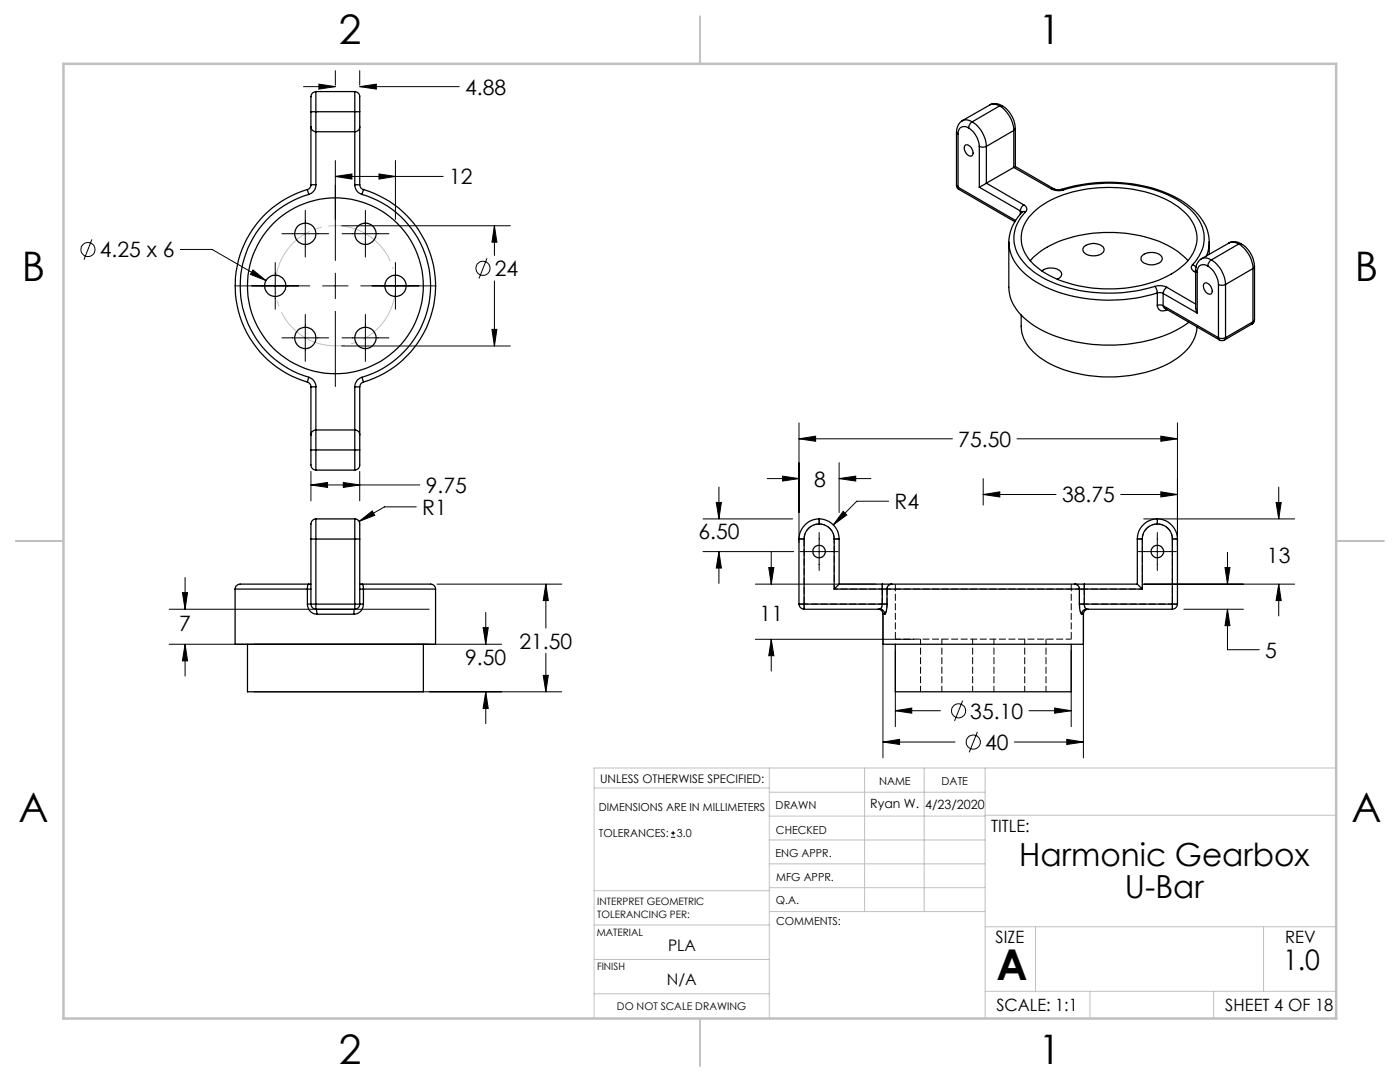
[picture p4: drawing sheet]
<svg xmlns="http://www.w3.org/2000/svg" width="279mm" height="216mm" viewBox="0 0 279 216" stroke-linecap="round" stroke-linejoin="round" font-family="sans-serif">
<g fill="none" stroke="#000" stroke-width=".2">
<path d="M60.6 17.3h6.3M63.6 16.8l3.3 .5-3.3 .5zM66.9 14.1v2.9M71.8 17.3l3.3-.5v1zM71.8 14.1v2.9M71.8 17.3h19.9M66.9 35.2l3.3-.5v1zM66.9 32v20M66.9 35.2h21.5M75.6 34.7l3.3 .5-3.3 .5zM78.9 32v11.8M18.3 47.8l-1.5 4"/>
<path d="M36 49.8h6.3l10.8 6.2M46.8 57h15M50.5 53.9l2.6 2.1-3.1-1.2zM54.9 52.4v9.3M56.3 46.6h9.3M60.9 42v9.3M64.4 57h5.1M66.9 54.5v5.1M68.2 45h33.6M68.3 46.6h9.3M72 57h15M72.9 42v9.3"/>
<path d="M78.9 52.4v9.3M97.2 51.5l-1.6 4.1M98.7 45l.5 3.3h-1zM98.7 45v6M98.7 56.1v12.9M56.3 67.4h9.3M60.9 62.8v9.3M66.9 62.1v15M68.2 69h33.6M68.3 67.4h9.3M72.9 62.8v9.3M98.2 65.7h1l-.5 3.3z"/>
<path d="M62.1 96.8l3.3-.5v1zM62.1 94.1v5.8M62.1 96.8h21.7M68.5 96.3l3.3 .5-3.3 .5zM71.8 94.1v5.8M143.5 97.2v6.3M153.1 95.5h6.4M156.2 95l3.3 .5-3.3 .5zM159.5 87.6l3.3-.6v1.1zM159.5 84.4v23.9M159.5 87.6h30.6M167.5 95.5l3.3-.5v1z"/>
<path d="M167.5 92.3v10M167.5 95.5h6.3M196.2 98.7l3.3-.6v1.1zM196.2 95.5v5.3M196.2 98.7h14.5M203 87.6h32M223.7 98.7h11.3M231.7 87l3.3 .6-3.3 .5zM231.7 98.1l3.3 .6-3.3 .5zM235 84.4v24.4M255.2 97.2v6.3M36.4 118.3h1l-.5 3.3z"/>
<path d="M36.9 115.2v6.4M71.7 104l2.6-2 .5 .8zM83.1 101.1h-6.4l-5 2.9M87.2 116.6h24.9M108.9 116.6l.5 3.2h-1zM108.9 116.6v8.7M140.3 110.1h18.1M140.3 103.5h17.9M142.9 100.3h1.1l-.5 3.2zM143.5 110.1l.5 3.2h-1.1zM143.5 110.1v6.3M150.7 116.6h24.1"/>
<path d="M153.4 113.2h1l-.5 3.4zM153.9 110.2v6.4M159.7 110.1h7.6M163.5 106.3v7.5M168.3 102l.7 .8-2.7 1.9zM177.3 100h-6.3l-4.7 4.7M227.2 110.1h7.6M228.2 116.6h30.2M228.2 103.5h30.2M231 106.3v7.5M244.5 113.2h1l-.5 3.4zM245 110.2v6.4"/>
<path d="M254.7 100.3h1l-.5 3.2zM255.2 116.6l.5 3.2h-1zM255.2 116.6v6.3M33.8 121.6h51.9M33.8 128.6h66.3M36.9 128.6l.5 3.3h-1zM36.9 128.6v6.3M50.7 138h61.4M96.4 125.2h1l-.5 3.4zM96.9 138l.5 3.4h-1zM96.9 122.2v6.4M96.9 138v6.4"/>
<path d="M108.4 134.8h1l-.5 3.2zM108.9 130.4v7.6M150.7 127.6h31.7M153.9 127.6l.5 3.2h-1zM153.9 127.6v6.3M176.2 122.8v28.4M178.7 129.8v15.2M192.1 139.8l-1.6 4.1M213.8 129.8v15.2M216.2 122.8v28.4M236.3 121.6h11.8M245 121.6l.5 3.2h-1z"/>
<path d="M245 121.6v8h6.3M176.2 148.1l3.3-.6v1.1zM176.2 148.1h14.4M178.7 141.8l3.3-.5v1zM178.7 141.8h9M195.1 146l-1.7 4.1M202.4 148.1h13.8M205.4 141.8h8.4M210.5 141.3l3.3 .5-3.3 .5zM212.9 147.5l3.3 .6-3.3 .5zM133.9 167.1h.9M133.9 166.2h.9"/>
<path d="M134.3 165.8v.9"/>
<circle cx="17.6" cy="49.8" r="1.41"/>
<circle cx="96.4" cy="53.5" r="1.41"/>
<circle cx="191.3" cy="141.8" r="1.41"/>
<circle cx="194.2" cy="148.1" r="1.41"/>
</g>
<path d="M78.4 53.5a12 12 0 0 0-20-4.9 12 12 0 0 0 5.2 19.9 12 12 0 0 0 15.1-14l-.3-1" fill="none" stroke="#c0c0c0" stroke-width=".2" stroke-dasharray="15.2 1.3 1.3 1.3" stroke-dashoffset="-1.5" stroke-linecap="butt"/>
<g fill="none" stroke="#c0c0c0" stroke-width=".2">
<path d="M118.6 157.2h34.9M153.5 153.2v50M153.5 158.1h43.1M172.5 153.2v28.7M184.4 153.2v28.7M196.6 153.2v50M266.7 153.2h-148.1v50M118.6 177.7h35M153.5 167.6h43.1M153.5 162.8h43.1M153.5 172.4h43.1M153.5 177.1h43.1"/>
<path d="M196.6 162.7h70.1M118.6 198.3h34.9M118.6 191.5h34.9M118.6 184.6h35M153.6 181.9h43M196.6 197.8h70.1M196.6 184.9h70.1M206.7 184.9v12.9M217.5 197.8v5.4M242.2 197.8v5.4M252.2 184.9v12.9"/>
</g>
<path d="M139.7 3.2v9.5M3.1 107.9h9.6M266.7 107.9h9.5M139.7 203.2v9.6" fill="none" stroke="#c0c0c0" stroke-width=".25"/>
<path d="M12.7 12.7h254v190.5h-254z" fill="none" stroke="#c0c0c0" stroke-width=".5"/>
<path d="M36.4 118.3h1l-.5 3.3zM36.9 128.6l.5 3.3h-1zM96.4 125.2h1l-.5 3.4zM96.9 138l.5 3.4h-1zM71.7 104l3.1-1.2-.5-.8zM108.9 116.6l.5 3.2h-1zM108.4 134.8h1l-.5 3.2zM244.5 113.2h1l-.5 3.4zM245 121.6l.5 3.2h-1zM156.2 95l3.3 .5-3.3 .5zM167.5 95.5l3.3-.5v1zM159.5 87.6l3.3-.6v1.1zM231.7 87l3.3 .6-3.3 .5zM231.7 98.1l3.3 .6-3.3 .5zM196.2 98.7l3.3-.6v1.1zM255.2 116.6l.5 3.2h-1zM254.7 100.3h1l-.5 3.2zM143.5 110.1l.5 3.2h-1.1zM142.9 100.3h1.1l-.5 3.2zM168.3 102l-2 2.7 2.7-1.9zM212.9 147.5l3.3 .6-3.3 .5zM176.2 148.1l3.3-.6v1.1zM178.7 141.8l3.3-.5v1zM210.5 141.3l3.3 .5-3.3 .5zM153.4 113.2h1l-.5 3.4zM153.9 127.6l.5 3.2h-1zM63.6 16.8l3.3 .5-3.3 .5zM71.8 17.3l3.3-.5v1zM66.9 35.2l3.3-.5v1zM75.6 34.7l3.3 .5-3.3 .5zM98.2 65.7h1l-.5 3.3zM98.7 45l.5 3.3h-1zM50.5 53.9l-.5 .9 3.1 1.2zM62.1 96.8l3.3-.5v1zM68.5 96.3l3.3 .5-3.3 .5z" fill="#000"/>
<g fill="none" stroke="#000" stroke-width=".25">
<path d="M63 18.3v4M63 18.3a1.2 1.2 0 0 0-.9 1.6v2.4M63 18.3h7.8M70.8 18.3a1.2 1.2 0 0 1 1 1.6v2.4M70.8 18.3v4M61.3 37.8l.3 1M61.3 37.8a20 20 0 0 0-14.4 19.2 20 20 0 0 0 14.4 19.2M61.6 38.8a19 19 0 0 0-13.7 18.2 19 19 0 0 0 13.7 18.3M62.1 22.3h.9M62.1 25.3a.96 .96 0 0 0 .9 1M62.1 22.3v3M62.1 36.9h.9"/>
<path d="M62.1 36.9a1.03 1.03 0 0 1-.8 .9M62.1 25.3v11.6M63 22.3v4M63 36.9a2.03 2.03 0 0 1-1.4 1.9M63 26.3v10.6M63 22.3h7.8M63 26.3h7.8M70.8 22.3h1M70.8 22.3v4M70.8 36.9h1M70.8 36.9a2.01 2.01 0 0 0 1.4 1.9M70.8 26.3v10.6"/>
<path d="M71.8 22.3v3M71.8 25.3a.96 .96 0 0 1-1 1M71.8 36.9a1.01 1.01 0 0 0 .7 .9M71.8 25.3v11.6M72.2 38.8a19 19 0 0 1 13.7 18.2 19 19 0 0 1-13.7 18.3M72.5 37.8l-.3 1M72.5 37.8a20 20 0 0 1 14.4 19.2 20 20 0 0 1-14.4 19.2M72.5 37.8h.1M190.9 37l.1 .5 .4 .3M190.9 26.4l.3 .3M190.9 37l.3 .4M190.9 26.4v10.6"/>
<path d="M191.2 37.4l.2 .4M191.2 37.4l11.5 6.6M191.2 26.7v10.7M191.4 37.8l11.1 6.4M192 24.1a2.52 2.52 0 0 0-1.1 2.3M192.6 29a1.24 1.24 0 0 1 1.6 1.3 .62 .62 0 0 1-.3 .8 .62 .62 0 0 1-.8-.2 1.53 1.53 0 0 1-.5-1.9zM193.3 25.5a1.28 1.28 0 0 0-1.5-.1 1.28 1.28 0 0 0-.6 1.3M193.3 25.5a4.8 4.8 0 0 1 2.1 3.7M194 24.3a6.2 6.2 0 0 1 2.8 4.9M194 24.3a1.6 1.6 0 0 0-.7 1.2M195.4 29.2a1.5 1.5 0 0 0 1.4 0M195.4 29.2v8.2"/>
<path d="M195.4 37.4l8.2 4.7M196.8 36.5l-1.4 .9M196.8 36.5l7.5 4.4M196.8 29.2v7.3M197.5 21a2.36 2.36 0 0 1 2.5 .1M197.5 21l-5.5 3.1 .9-.2 1.1 .4M197.5 21l.9-.2 1.1 .3M199.5 21.1a6.2 6.2 0 0 1 2.8 4.9M199.5 21.1l-5.5 3.2M200 21.1a5.6 5.6 0 0 1 2.6 4.5M200 21.1h-.5M202.3 33.4l-5.5 3.1"/>
<path d="M202.3 33.4l7.5 4.3M202.3 26l-5.5 3.2M202.3 26v7.4M202.6 33.2l-.3 .2M202.6 25.6l-.3 .4M202.6 33.2l7.7 4.5M202.6 25.6v7.6M209.8 37.7a3.4 3.4 0 0 0 2.4 .2M210.3 37.7l.6 .2 1-.1M210.3 37.7h-.5M211.9 37.8a31.4 31.4 0 0 1 22.6 1.5 12.1 12.1 0 0 1 6.6 7.2 14.1 14.1 0 0 1 .2 4.3M211.9 37.8l.3 .1"/>
<path d="M212.2 37.9a29.9 29.9 0 0 1 22.6 1.9 10.6 10.6 0 0 1 5.3 6.2 7 7 0 0 1-2.1 6.8M201.3 48.3v9a9.2 9.2 0 0 0 4.4 7.2 28.6 28.6 0 0 0 17.9 4.3 26.5 26.5 0 0 0 13.7-4.5M203.6 42.1l.3 .3M203.6 42.1v.6M203.9 42.4a8 8 0 0 0-1.7 9.4 15.6 15.6 0 0 0 9 6.5 32.8 32.8 0 0 0 19.8 .2M203.9 42.4h.1M204.3 40.9a.84 .84 0 0 1 .4 1.4M204.3 40.9a1.62 1.62 0 0 0-.7 1.2M204.7 42.3a7.1 7.1 0 0 0-.1 10.4 20.5 20.5 0 0 0 11.9 5.4 31.7 31.7 0 0 0 14-1M204.7 42.3l-.4-.1-.4 .2M205.6 52a17.8 17.8 0 0 1 10.5-5.2 27.2 27.2 0 0 1 17.7 2.6l1.4 .9 1.9 1.7M206.3 42.3a21.5 21.5 0 0 1 14-4.9 24.3 24.3 0 0 1 14.9 3.9 7.6 7.6 0 0 1 3.6 7.5 9.9 9.9 0 0 1-5.8 6.3 27.9 27.9 0 0 1-23.3 0 10.2 10.2 0 0 1-5.8-6.3 6.9 6.9 0 0 1 2.4-6.5z"/>
<path d="M207.9 54.1a2.87 2.87 0 0 1 3.9 .3v.6l-.8 .7M216.3 49.3a2.84 2.84 0 0 1 4 .2 1.16 1.16 0 0 1-1.2 1.4 2.66 2.66 0 0 1-2.9-.8l-.1-.4zM227.9 51.1a2.84 2.84 0 0 1 4 .2 1.17 1.17 0 0 1-1.2 1.4 2.76 2.76 0 0 1-2.9-.8v-.6zM230.5 57.1a3.2 3.2 0 0 1 2.4 .2M230.5 57.1l.4 .8 .1 .6M231 58.5l.6-.1 .5 .2M231 58.5v2.4M232.1 58.6v2.4M232.1 58.6l6.8 3.9M232.9 57.3a1.52 1.52 0 0 0-.8 1.3M232.9 57.3l5.7 3.4M238 52.8a.85 .85 0 0 0 .3 1.4"/>
<path d="M238 52.8l.7 .5M238.3 54.2l.3 .2M238.6 53.9v7.6l.3 1M238.6 53.9l.3 .4M238.6 54.1l-.3 .1M238.9 54.3v8.2M240.3 56.6a1.24 1.24 0 0 1 1.6 1.3 .62 .62 0 0 1-.3 .8 .62 .62 0 0 1-.8-.3 1.53 1.53 0 0 1-.5-1.8zM241.1 53.1a4.8 4.8 0 0 1 2.1 3.7M241.1 53.1a1.29 1.29 0 0 0-1.6-.2 1.29 1.29 0 0 0-.6 1.4M241.3 48.3l-.1 1.2-.4 1.6M241.8 51.9a1.96 1.96 0 0 0-2.1-.2 1.96 1.96 0 0 0-1 1.9l-.1 .3M241.8 51.9a6.2 6.2 0 0 1 2.8 4.9"/>
<path d="M241.8 51.9a1.6 1.6 0 0 0-.7 1.2M243.2 56.8a1.5 1.5 0 0 0 1.4 0M243.2 56.8v10.6M244.6 56.8v10.6M245.3 48.5a2.36 2.36 0 0 1 2.4 .1M245.3 48.5l.9-.2 1 .4M245.3 48.5l-5.6 3.1M247.2 48.7a6.2 6.2 0 0 1 2.8 4.9M247.2 48.7l-5.4 3.2M247.7 48.6a5.6 5.6 0 0 1 2.7 4.6M247.7 48.6l-.5 .1M250 53.6l-5.4 3.2"/>
<path d="M250 53.6v10.6M250.4 53.2l-.4 .4M250.4 53.2v10.6M61.3 76.2a1.03 1.03 0 0 1 .8 1M61.6 75.3a1.95 1.95 0 0 1 1.4 1.9M61.6 75.3l-.3 .9M62.1 77.2h.9M62.1 77.2v9.6M63 77.2v8.6M70.8 77.2h1M70.8 77.2v8.6M71.8 77.2v9.6"/>
<path d="M72.2 75.3a1.93 1.93 0 0 0-1.4 1.9M72.2 75.3l.3 .9M72.5 76.2a1.01 1.01 0 0 0-.7 1M203.8 62.9a10.2 10.2 0 0 0 .5 4.6 12.9 12.9 0 0 0 8 6.3 27.9 27.9 0 0 0 21.5-1.6 9.7 9.7 0 0 0 5-5.9l.1-1.1M231 60.9a1.12 1.12 0 0 0 1.6 1M231 60.9h.7l.4 .1M232.1 61l.2 .5 11.1 6.3M232.1 61l11.1 6.4M232.7 61.7l-.1 .2M233 61.8l-.4 .1M243.2 67.4a1.5 1.5 0 0 0 1.4 0M243.2 67.4l.2 .4"/>
<path d="M243.4 67.8l.5 .2 .5-.2M244.6 67.4l-.2 .4M249.8 64.7l-5.4 3.1M250 64.2l-.2 .5M250 64.2l-5.4 3.2M250.4 63.8l-.2 .5-.4 .4M250.4 63.8l-.4 .4M62.1 86.8v3M62.1 89.8h.9M62.1 89.8v2.7a1.09 1.09 0 0 0 .9 1.3M63 85.8a.96 .96 0 0 0-.9 1M63 85.8v4"/>
<path d="M63 89.8v4M63 89.8h7.8M63 85.8h7.8M63 93.8h7.8M70.8 85.8v4M70.8 85.8a.96 .96 0 0 1 1 1M70.8 89.8h1M70.8 89.8v4M71.8 86.8v3M71.8 89.8v2.7a1.09 1.09 0 0 1-1 1.3M46.9 117.5v11.1h40v-11.1M46.9 117.5h14.4"/>
<path d="M61.3 117.5h.8M61.3 117.5v3M61.6 116.6h-13.4a1.08 1.08 0 0 0-1.3 .9M61.6 116.6l-.2 .2-.1 .7M61.6 116.6h.5M62.1 107.6h.9M62.1 107.6v12.9M63 103.5v4.1M63 103.5a1.2 1.2 0 0 0-.9 1.6v2.5M63 107.6h7.8M63 103.5h7.8M63 107.6v12.9"/>
<path d="M70.8 103.5a1.2 1.2 0 0 1 1 1.6v2.5M70.8 107.6h1M70.8 103.5v4.1M70.8 107.6v12.9M71.8 117.5h.7M71.8 116.6h.4M71.8 107.6v12.9M72.2 116.6h13.5a1.04 1.04 0 0 1 1.2 .9M72.2 116.6l.3 .2v.7M72.5 117.5h14.4M72.5 117.5v3M159.5 107.6h1"/>
<path d="M159.5 107.6v12.9M160.5 107.6v12.9M163.5 104.6a3 3 0 0 0-3 3M163.5 104.6a3 3 0 0 1 3 3M163.5 103.5a4 4 0 0 1 4 4.1M163.5 103.5v1.1M163.5 103.5a4.1 4.1 0 0 0-4 4.1M166.5 107.6h1M166.5 117.5h9.6M166.5 107.6v9.9M167.5 116.6l-1 .9M167.5 116.6h8.6"/>
<path d="M167.5 107.6v9M176.1 117.5h.9M176.1 116.6v.9M176.1 116.6h1.9M176.1 117.5v3M177 117.5h38.4M177 117.5v3M178 116.6a.96 .96 0 0 0-1 .9M178 116.6h36.5M214.5 116.6a.96 .96 0 0 1 .9 .9M214.5 116.6h1.9M215.4 117.5h1"/>
<path d="M215.4 117.5v3M216.4 116.6v.9M216.4 117.5v3M216.4 117.5h11.6M216.4 116.6h10.6M227 107.6h1M227 116.6l1 .9M227 107.6v9M228 107.6v9.9M231 104.6a3 3 0 0 1 3 3M231 103.5v1.1M231 103.5a4.1 4.1 0 0 1 4 4.1"/>
<path d="M231 104.6a3 3 0 0 0-3 3M231 103.5a4 4 0 0 0-4 4.1M234 107.6h1M234 107.6v12.9M235 107.6v12.9M49.4 128.6v9.4h35.1v-9.4M61.3 120.5a1.94 1.94 0 0 0 2 2.1M61.3 120.5h.8M62.1 120.5h.9M62.1 120.5a1.02 1.02 0 0 0 .9 1.1M63 120.5v1.1M63 121.6l.3 1"/>
<path d="M63 120.5h7.8M63 121.6h7.8M63.3 122.6h7.3M70.8 120.5h1M70.8 120.5v1.1M70.8 121.6l-.2 1M71.8 120.5a1.02 1.02 0 0 1-1 1.1M71.8 120.5h.7M72.5 120.5a1.93 1.93 0 0 1-1.9 2.1M159.5 120.5a1.09 1.09 0 0 0 1 1.1M159.5 120.5h1M160.5 120.5v1.1"/>
<path d="M160.5 120.5h15.6M160.5 121.6h15.1M175.2 121.6a.96 .96 0 0 1 1 1M175.6 121.6a.96 .96 0 0 1 1 1M176.1 120.5a1 1 0 0 1-.5 1v.1M176.1 120.5h.9M176.2 122.6v6h40v-6M176.2 122.6h.4M177 120.5a2.84 2.84 0 0 1-.4 2.1M178.7 128.6v9.4h35.1v-9.4M215.4 120.5v.1a3.3 3.3 0 0 0 .5 2M215.4 120.5h1"/>
<path d="M215.9 122.6h.3M216.4 120.5l.1 .7 .4 .4M216.4 120.5h17.6M216.9 121.6a.96 .96 0 0 0-1 1M216.9 121.6h17.1M217.2 121.6a.96 .96 0 0 0-1 1M234 120.5v1.1M234 120.5h1M235 120.5a1.09 1.09 0 0 1-1 1.1"/>
<circle cx="54.9" cy="57" r="2.12"/>
<circle cx="60.9" cy="46.6" r="2.12"/>
<circle cx="66.9" cy="57" r="17.5"/>
<circle cx="72.9" cy="46.6" r="2.12"/>
<circle cx="78.9" cy="57.1" r="2.13"/>
<circle cx="60.9" cy="67.4" r="2.12"/>
<circle cx="72.9" cy="67.4" r="2.12"/>
<circle cx="163.5" cy="110" r="1.24"/>
<circle cx="231" cy="110" r="1.26"/>
</g>
<g fill="none" stroke="#000" stroke-width=".2" stroke-dasharray="1.3 .6" stroke-dashoffset=".5">
<path d="M159.5 107.5h1M163.5 103.5v1M166.5 107.5h1M176.1 117.5v-1M176.1 117.5h.9M177 117.5h38.4M216.4 116.5v1M216.4 117.5h-1M227 107.5h1M231 103.5v1M234 107.5h1M159.5 120.5h1"/>
<path d="M160.5 121.5v-1M176.1 120.5h-15.6M176.1 120.5h.9M177 120.5v.4a2.27 2.27 0 0 1-.4 1.6M215.4 120.5h1M215.9 122.5a2.77 2.77 0 0 1-.5-2M234 120.5v1M234 120.5h1"/>
</g>
<path d="M176.1 117.5v3M215.4 117.5v3M177 120.5v-3M183.7 127.5v10.5M188 138v-10.5M194.1 127.5v10.5M198.4 138v-10.5M204.5 127.5v10.5M208.8 138v-10.5M216.4 120.5v-3" fill="none" stroke="#000" stroke-width=".2" stroke-dasharray="1.3 .6" stroke-dashoffset=".1"/>
<path d="M160.5 107.5a3 3 0 0 1 3-3M163.5 104.5a3 3 0 0 1 3 3M228 107.5a3 3 0 0 1 3-3M231 104.5a3 3 0 0 1 3 3M178.7 127.5h35.1" fill="none" stroke="#000" stroke-width=".2" stroke-dasharray="1.3 .6" stroke-dashoffset=".2"/>
<path d="M178 116.5a.98 .98 0 0 0-1 1M214.5 116.5a.98 .98 0 0 1 .9 1M175.6 121.5a.99 .99 0 0 1 1 1M215.9 122.5a.99 .99 0 0 1 1-1" fill="none" stroke="#000" stroke-width=".2" stroke-dasharray="1.3 .6" stroke-dashoffset=".8"/>
<path d="M166.5 117.5h9.6M216.4 117.5h11.6M175.6 121.5a.93 .93 0 0 0 .5-1M216.4 120.5l.2 .8 .3 .2" fill="none" stroke="#000" stroke-width=".2" stroke-dasharray="1.3 .6" stroke-dashoffset=".6"/>
<path d="M166.5 107.5v10M228 117.5v-10M234 120.5h-17.6" fill="none" stroke="#000" stroke-width=".2" stroke-dasharray="1.3 .6" stroke-dashoffset=".4"/>
<path d="M178.7 116.5v11M234 107.5v13M160.5 120.5v-13M213.8 127.5v-11" fill="none" stroke="#000" stroke-width=".2" stroke-dasharray="1.3 .6" stroke-dashoffset="-.1"/>
<path d="M176.2 122.5h.4M215.9 122.5h.3" fill="none" stroke="#000" stroke-width=".2" stroke-dasharray="1.3 .6"/>
<text font-size="8.5" x="198.9" y="195.5">A</text>
<g font-size="8.1">
<text x="67.6" y="8.9">2</text>
<text x="207.3" y="8.9">1</text>
<text x="4.4" y="56.2">B</text>
<text x="270.4" y="56.2">B</text>
<text x="3.7" y="164.1">A</text>
<text x="269.7" y="164.1">A</text>
<text x="67.6" y="212.4">2</text>
<text x="207.3" y="212.4">1</text>
</g>
<g font-size="6.3">
<text x="203.4" y="172.9">Harmonic Gearbox</text>
<text x="224.5" y="179.2">U-Bar</text>
</g>
<text font-size="5.6" x="256.1" y="193.5">1.0</text>
<g font-size="4.2">
<text x="92.8" y="18.9">4.88</text>
<text x="89.6" y="36.8">12</text>
<text x="19.9" y="51.3">4.25 x 6</text>
<text x="98.7" y="55.1">24</text>
<text x="191.3" y="89.1">75.50</text>
<text x="85" y="98.4">9.75</text>
<text x="162.5" y="97.1">8</text>
<text x="178.5" y="101.6">R4</text>
<text x="212" y="100.2">38.75</text>
<text x="84.3" y="102.7">R1</text>
<text x="139.4" y="107.5">6.50</text>
<text x="252.9" y="112.3">13</text>
<text x="35.8" y="125.9">7</text>
<text x="151.6" y="123.9">11</text>
<text x="103.7" y="129.4">21.50</text>
<text x="252.5" y="131.2">5</text>
<text x="92.8" y="132.8">9.50</text>
<text x="193.6" y="143.4">35.10</text>
<text x="196.6" y="149.6">40</text>
</g>
<g font-size="3.4">
<text x="197.8" y="166">TITLE:</text>
<text x="198.7" y="188.1">SIZE</text>
<text x="256.5" y="188.2">REV</text>
<text x="198.8" y="201.7">SCALE: 1:1</text>
<text x="244.5" y="201.7">SHEET 4 OF 18</text>
</g>
<g font-size="3.2">
<text x="133.3" y="189.8">PLA</text>
<text x="133.1" y="196.6">N/A</text>
</g>
<g font-size="2.5">
<text x="173.7" y="161.3">Ryan W.</text>
<text x="184.6" y="161.4">4/23/2020</text>
</g>
<text font-size="2.4" x="119.8" y="156.2">UNLESS OTHERWISE SPECIFIED:</text>
<g font-size="2.2">
<text x="119.5" y="161.8">DIMENSIONS ARE IN MILLIMETERS</text>
<text x="154.8" y="161.4">DRAWN</text>
<text x="175.4" y="156.6">NAME</text>
<text x="187.9" y="156.7">DATE</text>
<text x="119.5" y="167.1">TOLERANCES:</text>
<text x="135.1" y="167.1">3.0</text>
<text x="154.9" y="166.3">CHECKED</text>
<text x="154.8" y="171">ENG APPR.</text>
<text x="154.9" y="175.7">MFG APPR.</text>
<text x="154.9" y="180.4">Q.A.</text>
<text x="154.9" y="184.6">COMMENTS:</text>
</g>
<text font-size="2.1" x="123.1" y="201.6">DO NOT SCALE DRAWING</text>
<g font-size="2">
<text x="119.2" y="180.6">INTERPRET GEOMETRIC</text>
<text x="119.2" y="183.1">TOLERANCING PER:</text>
<text x="119.1" y="186.7">MATERIAL</text>
<text x="119.1" y="193.5">FINISH</text>
</g>
</svg>
